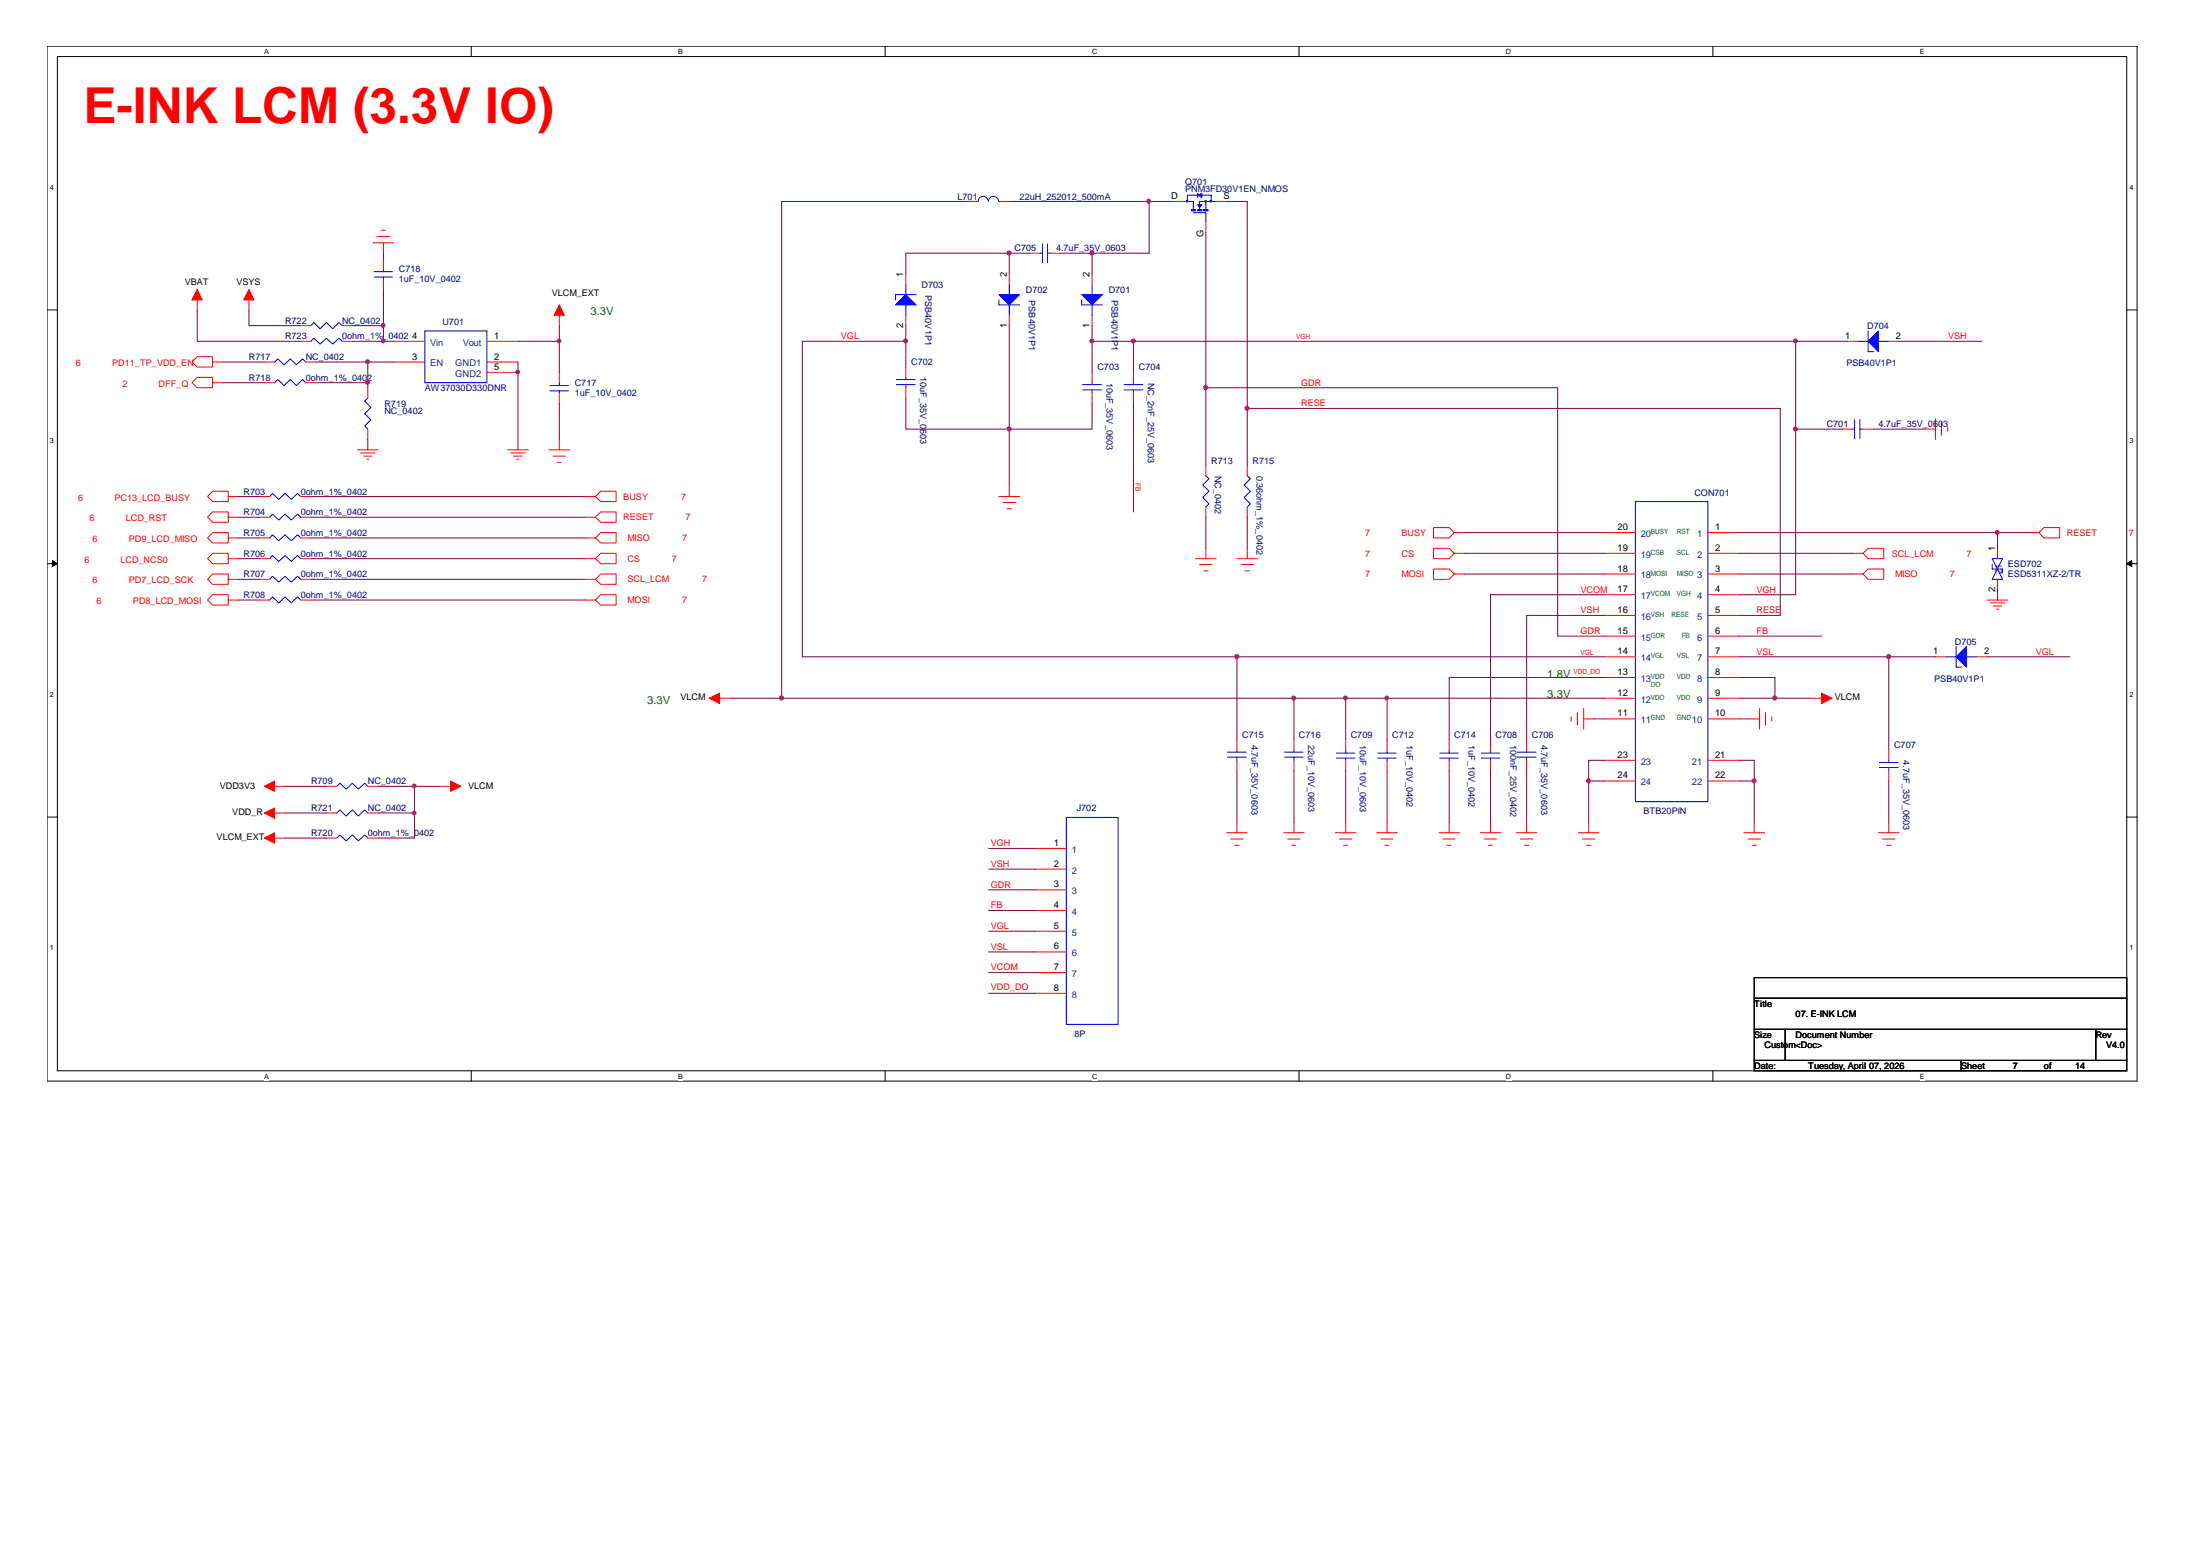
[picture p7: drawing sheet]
<svg xmlns="http://www.w3.org/2000/svg" width="297mm" height="210mm" viewBox="0 0 297 210" stroke-linecap="round" stroke-linejoin="round" font-family="sans-serif">
<path d="M6.3 6.2h282.2v139.7h-282.1zM7.7 7.6h279.4v136.9h-279.4z" fill="none" stroke="#000" stroke-width=".14"/>
<g fill="#fff">
<path d="M35.7 6.4h.6v1.1h-.6z"/>
<path d="M35.7 144.7h.6v1.1h-.6z"/>
</g>
<path d="M63.6 6.2v1.4M63.6 144.5v1.4" fill="none" stroke="#000" stroke-width=".14"/>
<g fill="#fff">
<path d="M91.6 6.4h.6v1.1h-.6z"/>
<path d="M91.6 144.7h.6v1.1h-.6z"/>
</g>
<path d="M119.5 6.2v1.4M119.5 144.5v1.4" fill="none" stroke="#000" stroke-width=".14"/>
<g fill="#fff">
<path d="M147.4 6.4h.8v1.1h-.8z"/>
<path d="M147.4 144.7h.8v1.1h-.8z"/>
</g>
<path d="M175.4 6.2v1.4M175.4 144.5v1.4" fill="none" stroke="#000" stroke-width=".14"/>
<g fill="#fff">
<path d="M203.3 6.4h.7v1.1h-.7z"/>
<path d="M203.3 144.7h.7v1.1h-.7z"/>
</g>
<path d="M231.3 6.2v1.4M231.3 144.5v1.4" fill="none" stroke="#000" stroke-width=".14"/>
<g fill="#fff">
<path d="M259.2 6.4h.6v1.1h-.6z"/>
<path d="M259.2 144.7h.6v1.1h-.6z"/>
<path d="M6.7 24.7h.6v1.1h-.6z"/>
<path d="M287.5 24.7h.6v1.1h-.6z"/>
<path d="M6.7 58.9h.6v1.1h-.6z"/>
<path d="M287.5 58.9h.6v1.1h-.6z"/>
</g>
<path d="M6.3 41.8h1.4M287.1 41.8h1.4" fill="none" stroke="#000" stroke-width=".14"/>
<g fill="#fff">
<path d="M6.7 93.2h.6v1.1h-.6z"/>
<path d="M287.5 93.2h.6v1.1h-.6z"/>
</g>
<path d="M6.3 76.1h1.4M287.1 76.1h1.4" fill="none" stroke="#000" stroke-width=".14"/>
<path d="M7.1 75.7l.6 .4-.6 .4zM287.1 76.1l.7-.4v.8z" fill="#000" stroke="#000" stroke-width=".14"/>
<g fill="#fff">
<path d="M6.7 127.4h.6v1.1h-.6z"/>
<path d="M287.5 127.4h.6v1.1h-.6z"/>
</g>
<path d="M6.3 110.3h1.4M287.1 110.3h1.4M236.9 132h50.2v2.8h-50.2zM236.9 134.8h50.2v4.2h-50.2zM236.9 139h4.1v4.1h-4.1zM241 139h42v4.1h-42zM283 139h4.1v4.1h-4.1zM236.9 143.1h27.9v1.4h-27.9zM264.8 143.1h22.3v1.4h-22.3z" fill="none" stroke="#000" stroke-width=".14"/>
<g fill="#f00" stroke="#f00" stroke-width=".14">
<path d="M95.8 94.2l1.4-.6v1.4z"/>
<path d="M35.7 106.1l1.4-.7v1.4z"/>
<path d="M60.8 105.4l1.4 .7-1.4 .7z"/>
<path d="M26.6 39.1l.7 1.4h-1.4z"/>
<path d="M75.5 41.2l.7 1.4h-1.4z"/>
<path d="M246 93.6l1.4 .6-1.4 .8z"/>
<path d="M35.7 109.7l1.4-.6v1.4z"/>
<path d="M35.7 113.1l1.4-.7v1.4z"/>
<path d="M33.6 39.1l.7 1.4h-1.4z"/>
</g>
<g fill="none" stroke="#f00" stroke-width=".14">
<path d="M26.6 39.1v2.8M33.6 39.1v2.8M50.4 32.8h2.8M50.9 31.9h1.7M51.5 31.1h.5M51.8 37.7v1.4M51.8 34.9v1.4M51.8 32.8v1.4M122.3 37v1.4M130.7 27.2h1.4M134.9 27.2h1.4M136.3 37v1.4"/>
<path d="M139.1 34.2h1.4M141.9 34.2h1.4M147.4 37v1.4M158.6 27.2h1.4M162.8 30v1.4M164.2 27.2h1.4M28.7 48.9v.6h-2.1l-.7-.6 .7-.8h2.1v.8h1.4M28.7 51.7v.6h-2.1l-.7-.6 .7-.8h2.1v.8h1.4M35.7 51.7h1.4M35.7 48.9h1.4M40.6 44h1.4M40.6 46.1h1.4"/>
<path d="M41.3 51.7h1.4M41.3 48.9h1.4M46.2 44h1.4M46.2 46.1h1.4M49.7 57.9v1.4M49.7 52.3v1.4M53.2 48.9h4.2M53.2 46.1h4.2M65.7 46.1h4.2M65.7 48.9h4.2M65.7 50.3h4.2M75.5 53.1v1.4"/>
<path d="M75.5 50.3v1.4M75.5 41.2v2.8M75.5 59.3v1.4M122.3 42.6v1.4M122.3 49.5v1.4M122.3 52.3v1.4M136.3 42.6v1.4M147.4 50.3v1.4M147.4 53.1v1.4M147.4 42.6v1.4M153 50.3v1.4M153 53.1v1.4"/>
<path d="M248.8 57.9h1.3M249.4 46.1h1.4M251.5 57.9h1.4M255 46.1h1.4M259.9 57.9h1.4M261.3 56.5v2.8M262.1 57.1v1.7M263 57.6v.6M30.8 69.8v.7h-2.1l-.7-.7 .7-.7h2.1v.7h1.4M30.8 67v.7h-2.1l-.7-.7 .7-.7h2.1v.7h1.4M30.8 78.2v.7h-2.1l-.7-.7 .7-.7h2.1v.7h1.4M30.8 75.4v.7h-2.1l-.7-.7 .7-.7h2.1v.7h1.4"/>
<path d="M30.8 72.6v.7h-2.1l-.7-.7 .7-.7h2.1v.7h1.4M35 78.2h1.4M35 69.8h1.4M35 75.4h1.4M35 67h1.4M35 72.6h1.4M40.6 78.2h1.4M40.6 69.8h1.4M40.6 75.4h1.4M40.6 67h1.4M40.6 72.6h1.4M48.3 60.7h2.8"/>
<path d="M48.7 61.1h1.9M49.1 61.6h1.1M49.5 62h.3M68.5 60.7h2.8M68.9 61.1h2M69.3 61.6h1.2M69.8 62h.3M74.1 60.7h2.8M74.7 61.6h1.6M75.2 62.4h.6M79 69.8h1.4l.7 .7h2.1v-1.4h-2.1l-.7 .7M79 75.4h1.4l.7 .7h2.1v-1.4h-2.1l-.7 .7"/>
<path d="M79 78.2h1.4l.7 .7h2.1v-1.4h-2.1l-.7 .7M79 67h1.4l.7 .7h2.1v-1.4h-2.1l-.7 .7M79 72.6h1.4l.7 .7h2.1v-1.4h-2.1l-.7 .7M134.9 67h2.8M135.4 67.8h1.7M136 68.7h.6M136.3 65.6v1.4M161.4 75.4h2.8M162 76.2h1.7M162.5 77.1h.6M162.8 62.8v1.4M162.8 68.4v1.4"/>
<path d="M162.8 74v1.4M167 75.4h2.8M167.6 76.2h1.6M168.1 77.1h.6M168.4 62.8v1.4M168.4 68.4v1.4M168.4 74v1.4M196.3 71.9l-.6-.7h-2.2v1.4h2.2l.6-.7h1.4M196.3 74.7l-.6-.7h-2.2v1.4h2.2l.6-.7h1.4M196.3 77.5l-.6-.7h-2.2v1.4h2.2l.6-.7h1.4M216.6 77.5h4.2M216.6 74.7h4.2"/>
<path d="M216.6 71.9h4.2M230.6 71.9h4.2M230.6 74.7h4.2M230.6 77.5h4.2M250.1 74.7h1.4l.7 .7h2.1v-1.4h-2.1l-.7 .7M250.1 77.5h1.4l.7 .7h2.1v-1.4h-2.1l-.7 .7M269.7 74v1.4M269.7 78.2v1.4M273.9 71.9h1.4l.7 .7h2.1v-1.4h-2.1l-.7 .7M30.8 81v.7h-2.1l-.7-.7 .7-.7h2.1v.7h1.4M35 81h1.4M40.6 81h1.4"/>
<path d="M79 81h1.4l.7 .7h2.1v-1.4h-2.1l-.7 .7M95.8 94.2h2.8M167 99.8v1.4M174.7 99.8v1.4M181.7 99.8v1.4M187.3 99.8v1.4M195.7 99.8v1.4M201.3 99.8v1.4M206.1 99.8v1.4M212.1 96.7v.6M213 96.2v1.7M213.8 95.6v2.8"/>
<path d="M213.8 97h1.4M216.6 97h4.2M216.6 94.2h4.2M216.6 91.5h4.2M216.6 88.7h4.2M216.6 85.9h4.2M216.6 83.1h4.2M216.6 80.3h4.2M230.6 80.3h4.2M230.6 83.1h4.2M230.6 85.9h4.2M230.6 88.7h4.2"/>
<path d="M230.6 91.5h4.2M230.6 94.2h4.2M230.6 97h4.2M236.2 97h1.4M237.6 95.6v2.8M238.4 96.2v1.7M239.2 96.7v.6M244.6 94.2h2.8M261.3 88.7h1.4M266.9 88.7h1.4M268.3 81h2.8M268.7 81.4h2"/>
<path d="M269.1 81.8h1.2M269.5 82.2h.3M35.7 106.1h2.8M35.7 109.7h2.8M35.7 113.1h2.8M44.1 113.1h1.4M44.1 106.1h1.4M44.1 109.7h1.4M49.7 113.1h1.4M49.7 106.1h1.4M49.7 109.7h1.4M59.4 106.1h2.8"/>
<path d="M139.8 114.5h4.2M139.8 117.3h4.2M165.6 112.4h2.8M166.2 113.3h1.7M166.7 114.1h.6M167 102.6v1.4M167 111v1.4M173.3 112.4h2.8M173.9 113.3h1.6M174.4 114.1h.6M174.7 102.6v1.4M174.7 111v1.4"/>
<path d="M180.3 112.4h2.8M180.8 113.3h1.7M181.4 114.1h.5M181.7 102.6v1.4M181.7 111v1.4M185.9 112.4h2.8M186.4 113.3h1.7M187 114.1h.5M187.3 102.6v1.4M187.3 111v1.4M194.3 112.4h2.8M194.8 113.3h1.7"/>
<path d="M195.4 114.1h.5M195.7 102.6v1.4M195.7 111v1.4M199.9 112.4h2.7M200.4 113.3h1.7M201 114.1h.5M201.3 102.6v1.4M201.3 111v1.4M204.7 112.4h2.8M205.3 113.3h1.7M205.8 114.1h.6M206.1 102.6v1.4"/>
<path d="M206.1 111v1.4M213.1 112.4h2.8M213.7 113.3h1.6M214.2 114.1h.6M214.5 111v1.4M216.6 102.6h4.2M216.6 105.4h4.2M230.6 102.6h4.2M230.6 105.4h4.2M235.5 112.4h2.8M236 113.3h1.7M236.6 114.1h.6"/>
<path d="M236.9 111v1.4M253.6 112.4h2.8M254.2 113.3h1.7M254.7 114.1h.6M255 101.2v1.4M255 104v1.4M255 111v1.4M139.8 120.1h4.2M139.8 122.9h4.2M139.8 125.7h4.2M139.8 128.5h4.2M139.8 131.3h4.2"/>
<path d="M139.8 134.1h4.2"/>
</g>
<g fill="none" stroke="#00f" stroke-width=".14">
<path d="M50.5 36.7h2.5M50.5 37.4h2.5M51.8 37.4v.3M51.8 36.3v.4M122.3 38.4v1.4M123.7 39.8h-2.8v.7M132.1 27.1a.68 .68 0 0 1 .7-.6 .68 .68 0 0 1 .6 .6M133.5 27.1a.68 .68 0 0 1 .7-.6 .68 .68 0 0 1 .6 .6M136.3 38.4v1.4M140.5 34.2h.3M140.8 32.9v2.5M141.4 34.2h.5"/>
<path d="M141.4 32.9v2.5M147.4 38.4v1.4M160 27.2h1.1v1.1M161.1 28.7h1.7v1.3M161.7 26.1v.5M161.7 26.3h-1.4v.9M162.3 26.3h1.2v.9M162.8 27.2v1.1M164.2 27.2h-2.2v1.1M37.1 51.7l.4-.5 .9 .8 .8-.8 .8 .8 .9-.8 .4 .5M37.1 48.9l.4-.5 .9 .8 .8-.8 .8 .8 .9-.8 .4 .5M42 44l.4-.5 .8 .9 .9-.9 .8 .9 .9-.9 .4 .5"/>
<path d="M42 46.1l.4-.5 .8 .9 .9-.9 .8 .9 .9-.9 .4 .5M49.7 53.7l-.5 .5 .9 .8-.9 .9 .9 .8-.9 .8 .5 .4M57.4 44.7h8.3v7h-8.3zM74.3 52h2.5M74.3 52.8h2.5M75.5 52.8v.3M75.5 51.7v.3M121 51.9h2.6M121 51.2h2.6M122.3 41.2v1.4M122.3 50.9v.3M122.3 51.9v.4"/>
<path d="M134.9 40.5v.7h2.8M136.3 41.2v1.4M146 40.5v.7h2.8M146.2 52.6h2.5M146.2 51.9h2.5M147.4 51.7v.2M147.4 52.6v.5M147.4 41.2v1.4M151.8 52.6h2.5M151.8 51.9h2.5M153 51.7v.2M153 52.6v.5"/>
<path d="M250.1 57.9h.3M250.4 56.7v2.5M250.8 46.1h1.4M251.1 57.9h.4M251.1 56.7v2.5M252.2 44.7v2.8h.7M253.6 46.1h1.4M36.4 78.2l.4-.4 .8 .8 .9-.8 .8 .8 .9-.8 .4 .4M36.4 69.8l.4-.4 .8 .8 .9-.8 .8 .8 .9-.8 .4 .4M36.4 75.4l.4-.4 .8 .8 .9-.8 .8 .8 .9-.8 .4 .4M36.4 67l.4-.4 .8 .8 .9-.8 .8 .8 .9-.8 .4 .4M36.4 72.6l.4-.4 .8 .8 .9-.8 .8 .8 .9-.8 .4 .4"/>
<path d="M162.8 64.2l.4 .4-.8 .9 .8 .8-.8 .9 .8 .8-.4 .4M168.4 64.2l.4 .4-.8 .9 .8 .8-.8 .9 .8 .8-.4 .4M220.8 67.7h9.8v40.5h-9.8zM269 75.4h1.4l-1.4 2.8h1.4zM269 76.2v.6h1.4v.6M36.4 81l.4-.4 .8 .8 .9-.8 .8 .8 .9-.8 .4 .4M262.7 88.7h1.4M264.1 87.3v2.8h.7M265.5 88.7h1.4M45.5 113.1l.4-.4 .8 .8 .9-.8 .8 .8 .8-.8 .5 .4M45.5 106.1l.4-.4 .8 .8 .9-.8 .8 .8 .8-.8 .5 .4M45.5 109.7l.4-.4 .8 .9 .9-.9 .8 .9 .8-.9 .5 .4"/>
<path d="M144 110.3h7v28h-7zM165.7 102.2h2.6M165.7 101.5h2.6M167 101.2v.3M167 102.2v.4M173.4 102.2h2.5M173.4 101.5h2.5M174.7 101.2v.3M174.7 102.2v.4M180.4 101.7h2.5M180.4 102.3h2.5M181.7 102.3v.3"/>
<path d="M181.7 101.2v.5M186 101.7h2.5M186 102.3h2.5M187.3 102.3v.3M187.3 101.2v.5M194.4 101.7h2.5M194.4 102.3h2.5M195.7 102.3v.3M195.7 101.2v.5M200 101.7h2.5M200 102.3h2.5M201.3 102.3v.3"/>
<path d="M201.3 101.2v.5M204.9 102.2h2.5M204.9 101.5h2.5M206.1 101.2v.3M206.1 102.2v.4M253.7 103.6h2.6M253.7 102.9h2.6M255 102.6v.3M255 103.6v.4"/>
</g>
<g fill="#00f" stroke="#00f" stroke-width=".14">
<path d="M162.5 28.3h.6v.2h-.6z" fill-rule="evenodd"/>
<path d="M161.7 28.3h.6v.2h-.6z" fill-rule="evenodd"/>
<path d="M160.9 28.3h.5v.2h-.5z" fill-rule="evenodd"/>
<path d="M162.7 27.1h.2v.1h-.2z" fill-rule="evenodd"/>
<path d="M163.4 27.1h.2l-.1 .2z" fill-rule="evenodd"/>
<path d="M160.2 27.1h.2l-.1 .2z" fill-rule="evenodd"/>
<path d="M161.7 26.3l.6-.2v.5z" fill-rule="evenodd"/>
<path d="M161.7 27.6h.6l-.3 .4z" fill-rule="evenodd"/>
<path d="M134.9 39.8h2.8l-1.4 1.4z" fill-rule="evenodd"/>
<path d="M265.5 87.3v2.8l-1.4-1.4z" fill-rule="evenodd"/>
<path d="M146 39.8h2.8l-1.4 1.4z" fill-rule="evenodd"/>
<path d="M252.2 46.1l1.4-1.4v2.8z" fill-rule="evenodd"/>
<path d="M122.3 39.8l1.4 1.4h-2.8z" fill-rule="evenodd"/>
</g>
<g fill="none" stroke="#800040" stroke-width=".14">
<path d="M51.8 39.1v4.9M51.8 34.2v.7M130.7 27.2h-25.2v67M136.3 27.2h18.9M136.3 34.2h-14v2.8M136.3 34.2v2.8M136.3 34.2h2.8M143.3 34.2h4.1M147.4 34.2v2.8M155.2 27.2v7h-7.8M155.2 27.2h3.4M162.8 31.4v20.9"/>
<path d="M165.6 27.2h2.8v27.9M26.6 41.9v4.2h14M30.1 51.7h5.6M30.1 48.9h5.6M33.6 41.9v2.1h7M42.7 48.9h7M42.7 51.7h7M47.6 46.1h4.2M47.6 44h4.2v2.1h1.4M49.7 48.9v2.8M49.7 51.7v.6M49.7 59.3v1.4"/>
<path d="M49.7 48.9h3.5M69.9 46.1h5.6M69.9 48.9v11.8M75.5 44v2.1M75.5 54.5v4.8M75.5 46.1v4.2M122.3 44v2.1M122.3 46.1h-14v42.6h58.7M122.3 46.1v3.4M122.3 53.7v4.2h14M136.3 57.9v7.7M136.3 44v13.9"/>
<path d="M147.4 46.1h5.6M147.4 44v2.1M147.4 54.5v3.4h-11.1M147.4 46.1v4.2M153 46.1h89.4M153 46.1v4.2M153 54.5v14.6M162.8 52.3h47.5v33.6h6.3M162.8 52.3v10.5M168.4 55.1h72v28h-5.6M168.4 55.1v7.7M242.4 46.1h7"/>
<path d="M242.4 46.1v11.8M242.4 57.9v22.4h-7.6M242.4 57.9h6.4M252.9 57.9h7M256.4 46.1h11.2M32.2 69.8h2.8M32.2 67h2.8M32.2 75.4h2.8M32.2 78.2h2.8M32.2 72.6h2.8M42 69.8h37M42 75.4h37"/>
<path d="M42 78.2h37M42 72.6h37M42 67h37M162.8 69.8v4.2M168.4 69.8v4.2M197.7 71.9h18.9M197.7 74.7h18.9M197.7 77.5h18.9M234.8 77.5h15.3M234.8 74.7h15.3M234.8 71.9h34.9M269.7 79.6v1.4"/>
<path d="M269.7 71.9v2.1M269.7 71.9h4.2M32.2 81h2.8M42 81h37M98.6 94.2h6.9M105.5 94.2h69.2M167 88.7h49.6M167 88.7v11.1M181.7 94.2v5.6M181.7 94.2h-7v5.6M181.7 94.2h5.6M187.3 94.2h29.3"/>
<path d="M187.3 94.2v5.6M215.2 97h1.4M216.6 80.3h-15.3v19.5M216.6 83.1h-10.5v16.7M216.6 91.5h-20.9v8.3M234.8 97h1.4M234.8 88.7h20.2M234.8 94.2h4.8M234.8 91.5h4.8v2.7M234.8 85.9h11.2M239.6 94.2h5M255 88.7v12.5"/>
<path d="M255 88.7h6.3M268.3 88.7h11.2M38.5 106.1h5.6M38.5 109.7h5.6M38.5 113.1h5.6M51.1 106.1h4.9M51.1 109.7h4.9M56 106.1h3.4M56 106.1v3.6M56 109.7v3.4h-4.9M133.5 114.5h6.3M133.5 117.3h6.3"/>
<path d="M167 104v7M174.7 104v7M181.7 104v7M187.3 104v7M195.7 104v7M201.3 104v7M206.1 104v7M214.5 105.4h2.1M214.5 105.4v5.6M216.6 102.6h-2.1v2.8M234.8 105.4h2.1v5.6M234.8 102.6h2.1v2.8"/>
<path d="M255 105.4v5.6M133.5 120.1h6.3M133.5 122.9h6.3M133.5 125.7h6.3M133.5 128.5h6.3M133.5 131.3h6.3M133.5 134.1h6.3"/>
</g>
<g fill="#f0f" stroke="#f0f" stroke-width=".14">
<circle cx="162.8" cy="52.3" r=".29"/>
<circle cx="168.4" cy="55.1" r=".29"/>
<circle cx="136.2" cy="34.2" r=".29"/>
<circle cx="155.1" cy="27.2" r=".27"/>
<circle cx="105.5" cy="94.2" r=".29"/>
<circle cx="174.7" cy="94.2" r=".27"/>
<circle cx="136.2" cy="57.9" r=".29"/>
<circle cx="122.3" cy="46" r=".27"/>
<circle cx="167" cy="88.6" r=".29"/>
<circle cx="153" cy="46" r=".27"/>
<circle cx="147.4" cy="46" r=".27"/>
<circle cx="147.4" cy="34.2" r=".29"/>
<circle cx="181.6" cy="94.2" r=".27"/>
<circle cx="187.2" cy="94.2" r=".27"/>
<circle cx="75.5" cy="46" r=".26"/>
<circle cx="69.9" cy="50.2" r=".26"/>
<circle cx="55.9" cy="106.1" r=".26"/>
<circle cx="239.6" cy="94.2" r=".29"/>
<circle cx="255" cy="88.6" r=".29"/>
<circle cx="269.6" cy="71.9" r=".27"/>
<circle cx="236.8" cy="105.4" r=".29"/>
<circle cx="214.5" cy="105.4" r=".29"/>
<circle cx="242.4" cy="57.9" r=".29"/>
<circle cx="242.4" cy="46" r=".27"/>
<circle cx="55.9" cy="109.7" r=".26"/>
<circle cx="49.6" cy="48.8" r=".27"/>
<circle cx="49.6" cy="51.6" r=".27"/>
<circle cx="51.7" cy="46" r=".26"/>
<circle cx="51.7" cy="43.9" r=".27"/>
</g>
<text font-size="6.7" fill="#f00" x="11.3" y="16.6">E-INK LCM (3.3V IO)</text>
<g font-size="1.5" fill="#008000">
<text x="79.7" y="42.6">3.3V</text>
<text x="87.4" y="95">3.3V</text>
<text x="208.9" y="91.5">1.8V</text>
<text x="208.9" y="94.2">3.3V</text>
</g>
<g font-size="1.3">
<text x="158.1" y="26.9">D</text>
<text x="165.2" y="26.9">S</text>
<text x="162.5" y="31.9" transform="rotate(-90 162.5 31.9)">G</text>
<text x="122" y="37.4" transform="rotate(-90 122 37.4)">1</text>
<text x="135.9" y="37.4" transform="rotate(-90 135.9 37.4)">2</text>
<text x="147.1" y="37.4" transform="rotate(-90 147.1 37.4)">2</text>
<text x="55.7" y="45.7">4</text>
<text x="66.7" y="45.7">1</text>
<text x="122" y="44.2" transform="rotate(-90 122 44.2)">2</text>
<text x="135.9" y="44.2" transform="rotate(-90 135.9 44.2)">1</text>
<text x="147.1" y="44.2" transform="rotate(-90 147.1 44.2)">1</text>
<text x="249.1" y="45.7">1</text>
<text x="256" y="45.7">2</text>
<text x="55.7" y="48.5">3</text>
<text x="66.7" y="48.5">2</text>
<text x="66.7" y="49.9">5</text>
<text x="218.4" y="71.6">20</text>
<text x="231.6" y="71.6">1</text>
<text x="218.4" y="77.1">18</text>
<text x="218.4" y="74.4">19</text>
<text x="231.6" y="74.4">2</text>
<text x="231.6" y="77.1">3</text>
<text x="269.4" y="74.4" transform="rotate(-90 269.4 74.4)">1</text>
<text x="218.4" y="82.7">16</text>
<text x="218.4" y="79.9">17</text>
<text x="231.6" y="79.9">4</text>
<text x="231.6" y="82.7">5</text>
<text x="269.4" y="79.9" transform="rotate(-90 269.4 79.9)">2</text>
<text x="218.4" y="88.3">14</text>
<text x="218.4" y="85.5">15</text>
<text x="231.6" y="85.5">6</text>
<text x="231.6" y="88.3">7</text>
<text x="261" y="88.3">1</text>
<text x="267.9" y="88.3">2</text>
<text x="218.4" y="93.9">12</text>
<text x="218.4" y="91.1">13</text>
<text x="231.6" y="91.1">8</text>
<text x="231.6" y="93.9">9</text>
<text x="218.4" y="96.7">11</text>
<text x="231.6" y="96.7">10</text>
<text x="218.4" y="102.3">23</text>
<text x="218.4" y="105.1">24</text>
<text x="231.6" y="102.3">21</text>
<text x="231.6" y="105.1">22</text>
<text x="142.3" y="114.2">1</text>
<text x="142.3" y="117">2</text>
<text x="142.3" y="119.8">3</text>
<text x="142.3" y="122.6">4</text>
<text x="142.3" y="125.4">5</text>
<text x="142.3" y="128.2">6</text>
<text x="142.3" y="131">7</text>
<text x="142.3" y="133.7">8</text>
</g>
<g font-size="1.3" fill="#004080">
<text x="58.1" y="46.7">Vin</text>
<text x="62.5" y="46.7">Vout</text>
<text x="58.1" y="49.5">EN</text>
<text x="61.5" y="49.5">GND1</text>
<text x="61.5" y="50.9">GND2</text>
<text x="221.5" y="75.3">19</text>
<text x="221.5" y="72.5">20</text>
<text x="229.2" y="72.5">1</text>
<text x="229.2" y="75.3">2</text>
<text x="270.3" y="77.5" transform="rotate(-90 270.3 77.5)">21</text>
<text x="221.5" y="83.7">16</text>
<text x="221.5" y="80.9">17</text>
<text x="221.5" y="78.1">18</text>
<text x="229.2" y="78.1">3</text>
<text x="229.2" y="80.9">4</text>
<text x="229.2" y="83.7">5</text>
<text x="221.5" y="89.3">14</text>
<text x="221.5" y="86.5">15</text>
<text x="229.2" y="86.5">6</text>
<text x="229.2" y="89.3">7</text>
<text x="221.5" y="94.8">12</text>
<text x="221.5" y="92">13</text>
<text x="229.2" y="92">8</text>
<text x="229.2" y="94.8">9</text>
<text x="221.5" y="97.6">11</text>
<text x="228.4" y="97.6">10</text>
<text x="221.5" y="103.2">23</text>
<text x="221.5" y="106">24</text>
<text x="228.4" y="103.2">21</text>
<text x="228.4" y="106">22</text>
<text x="144.7" y="115.1">1</text>
<text x="144.7" y="117.9">2</text>
<text x="144.7" y="120.7">3</text>
<text x="144.7" y="123.5">4</text>
<text x="144.7" y="126.3">5</text>
<text x="144.7" y="129.1">6</text>
<text x="144.7" y="131.9">7</text>
<text x="144.7" y="134.7">8</text>
</g>
<g font-size="1.2" fill="#000080">
<text x="129.3" y="26.9">L701</text>
<text x="137.7" y="26.9">22uH_252012_500mA</text>
<text x="160" y="25">Q701</text>
<text x="160" y="26">PNM3FD30V1EN_NMOS</text>
<text x="137" y="33.9">C705</text>
<text x="142.6" y="33.9">4.7uF_35V_0603</text>
<text x="53.8" y="36.7">C718</text>
<text x="53.8" y="38.1">1uF_10V_0402</text>
<text x="124.4" y="38.8">D703</text>
<text x="124.9" y="39.8" transform="rotate(90 124.9 39.8)">PSB40V1P1</text>
<text x="138.5" y="39.5">D702</text>
<text x="138.9" y="40.5" transform="rotate(90 138.9 40.5)">PSB40V1P1</text>
<text x="149.7" y="39.5">D701</text>
<text x="150.1" y="40.5" transform="rotate(90 150.1 40.5)">PSB40V1P1</text>
<text x="38.5" y="43.7">R722</text>
<text x="38.5" y="45.8">R723</text>
<text x="46.2" y="43.7">NC_0402</text>
<text x="46.2" y="45.8">0ohm_1%_0402</text>
<text x="59.7" y="43.8">U701</text>
<text x="252.1" y="44.4">D704</text>
<text x="33.6" y="51.4">R718</text>
<text x="33.6" y="48.6">R717</text>
<text x="41.3" y="51.4">0ohm_1%_0402</text>
<text x="41.3" y="48.6">NC_0402</text>
<text x="57.4" y="52.8">AW37030D330DNR</text>
<text x="77.6" y="52.1">C717</text>
<text x="77.6" y="53.5">1uF_10V_0402</text>
<text x="123" y="49.3">C702</text>
<text x="124.2" y="50.9" transform="rotate(90 124.2 50.9)">10uF_35V_0603</text>
<text x="148.2" y="50">C703</text>
<text x="149.4" y="51.7" transform="rotate(90 149.4 51.7)">10uF_35V_0603</text>
<text x="153.8" y="50">C704</text>
<text x="155" y="51.7" transform="rotate(90 155 51.7)">NC_2nF_25V_0603</text>
<text x="249.3" y="49.4">PSB40V1P1</text>
<text x="51.9" y="54.9">R719</text>
<text x="51.9" y="55.9">NC_0402</text>
<text x="246.6" y="57.7">C701</text>
<text x="253.6" y="57.7">4.7uF_35V_0603</text>
<text x="163.5" y="62.6">R713</text>
<text x="164" y="64.2" transform="rotate(90 164 64.2)">NC_0402</text>
<text x="169.1" y="62.6">R715</text>
<text x="169.6" y="64.2" transform="rotate(90 169.6 64.2)">0.36ohm_1%_0402</text>
<text x="32.9" y="69.6">R704</text>
<text x="32.9" y="66.8">R703</text>
<text x="40.6" y="69.6">0ohm_1%_0402</text>
<text x="40.6" y="66.8">0ohm_1%_0402</text>
<text x="228.8" y="66.9">CON701</text>
<text x="32.9" y="77.9">R707</text>
<text x="32.9" y="75.2">R706</text>
<text x="32.9" y="72.4">R705</text>
<text x="40.6" y="77.9">0ohm_1%_0402</text>
<text x="40.6" y="75.2">0ohm_1%_0402</text>
<text x="40.6" y="72.4">0ohm_1%_0402</text>
<text x="271.1" y="76.6">ESD702</text>
<text x="271.1" y="77.9">ESD5311XZ-2/TR</text>
<text x="32.9" y="80.7">R708</text>
<text x="40.6" y="80.7">0ohm_1%_0402</text>
<text x="263.9" y="87">D705</text>
<text x="261.2" y="92">PSB40V1P1</text>
<text x="167.7" y="99.6">C715</text>
<text x="169" y="100.6" transform="rotate(90 169 100.6)">4.7uF_35V_0603</text>
<text x="175.4" y="99.6">C716</text>
<text x="176.6" y="100.6" transform="rotate(90 176.6 100.6)">22uF_10V_0603</text>
<text x="182.4" y="99.6">C709</text>
<text x="183.6" y="100.6" transform="rotate(90 183.6 100.6)">10uF_10V_0603</text>
<text x="188" y="99.6">C712</text>
<text x="189.9" y="100.6" transform="rotate(90 189.9 100.6)">1uF_10V_0402</text>
<text x="196.3" y="99.6">C714</text>
<text x="198.3" y="100.6" transform="rotate(90 198.3 100.6)">1uF_10V_0402</text>
<text x="201.9" y="99.6">C708</text>
<text x="203.9" y="100.6" transform="rotate(90 203.9 100.6)">100nF_25V_0402</text>
<text x="206.8" y="99.6">C706</text>
<text x="208.1" y="100.6" transform="rotate(90 208.1 100.6)">4.7uF_35V_0603</text>
<text x="255.7" y="101">C707</text>
<text x="42" y="105.9">R709</text>
<text x="49.7" y="105.9">NC_0402</text>
<text x="257" y="102.6" transform="rotate(90 257 102.6)">4.7uF_35V_0603</text>
<text x="42" y="112.9">R720</text>
<text x="42" y="109.5">R721</text>
<text x="49.7" y="112.9">0ohm_1%_0402</text>
<text x="49.7" y="109.5">NC_0402</text>
<text x="145.4" y="109.5">J702</text>
<text x="221.9" y="109.9">BTB20PIN</text>
<text x="145.1" y="140">8P</text>
</g>
<g font-size="1.2">
<text x="24.9" y="38.5">VBAT</text>
<text x="31.9" y="38.5">VSYS</text>
<text x="74.5" y="39.9">VLCM_EXT</text>
<text x="91.9" y="94.5">VLCM</text>
<text x="247.7" y="94.5">VLCM</text>
<text x="29.7" y="106.4">VDD3V3</text>
<text x="63.2" y="106.4">VLCM</text>
<text x="29.3" y="113.4">VLCM_EXT</text>
<text x="31.4" y="110.1">VDD_R</text>
<text x="236.9" y="135.9">Title</text>
<text x="242.4" y="137.3">07. E-INK LCM</text>
<text x="236.9" y="140.1">Size</text>
<text x="238.3" y="141.5">Custom&lt;Doc&gt;</text>
<text x="242.4" y="140.1">Document Number</text>
<text x="283" y="140.1">Rev</text>
<text x="284.4" y="141.5">V4.0</text>
<text x="236.9" y="144.3">Date:</text>
<text x="244.1" y="144.3">Tuesday, April 07, 2026</text>
<text x="264.8" y="144.3">Sheet</text>
<text x="271.8" y="144.3">7</text>
<text x="276" y="144.3">of</text>
<text x="280.2" y="144.3">14</text>
</g>
<g font-size="1.2" fill="#f00">
<text x="113.5" y="45.8">VGL</text>
<text x="263" y="45.8">VSH</text>
<text x="10.2" y="49.4">6</text>
<text x="15.2" y="49.4">PD11_TP_VDD_EN</text>
<text x="16.6" y="52.2">2</text>
<text x="21.4" y="52.2">DFF_Q</text>
<text x="175.7" y="52">GDR</text>
<text x="175.7" y="54.8">RESE</text>
<text x="10.5" y="67.6">6</text>
<text x="12.1" y="70.4">6</text>
<text x="15.5" y="67.6">PC13_LCD_BUSY</text>
<text x="17" y="70.4">LCD_RST</text>
<text x="84.2" y="70.2">RESET</text>
<text x="84.2" y="67.5">BUSY</text>
<text x="92" y="67.5">7</text>
<text x="92.5" y="70.2">7</text>
<text x="11.4" y="76">6</text>
<text x="12.5" y="73.2">6</text>
<text x="16.3" y="76">LCD_NCS0</text>
<text x="17.4" y="73.2">PD9_LCD_MISO</text>
<text x="84.7" y="75.8">CS</text>
<text x="84.7" y="73">MISO</text>
<text x="90.7" y="75.8">7</text>
<text x="92.1" y="73">7</text>
<text x="184.3" y="72.4">7</text>
<text x="184.3" y="75.2">7</text>
<text x="184.3" y="77.9">7</text>
<text x="189.2" y="72.4">BUSY</text>
<text x="189.2" y="75.2">CS</text>
<text x="189.2" y="77.9">MOSI</text>
<text x="255.4" y="75.2">SCL_LCM</text>
<text x="255.9" y="77.9">MISO</text>
<text x="263.3" y="77.9">7</text>
<text x="265.5" y="75.2">7</text>
<text x="279.1" y="72.4">RESET</text>
<text x="287.4" y="72.4">7</text>
<text x="12.5" y="78.8">6</text>
<text x="13" y="81.5">6</text>
<text x="17.4" y="78.8">PD7_LCD_SCK</text>
<text x="17.9" y="81.5">PD8_LCD_MOSI</text>
<text x="84.7" y="78.6">SCL_LCM</text>
<text x="84.7" y="81.4">MOSI</text>
<text x="92.1" y="81.4">7</text>
<text x="94.8" y="78.6">7</text>
<text x="213.4" y="80">VCOM</text>
<text x="213.4" y="82.8">VSH</text>
<text x="237.2" y="82.8">RESE</text>
<text x="237.2" y="80">VGH</text>
<text x="213.4" y="85.6">GDR</text>
<text x="237.2" y="88.4">VSL</text>
<text x="237.2" y="85.6">FB</text>
<text x="274.9" y="88.4">VGL</text>
<text x="133.8" y="114.2">VGH</text>
<text x="133.8" y="117">VSH</text>
<text x="133.8" y="119.8">GDR</text>
<text x="133.8" y="122.6">FB</text>
<text x="133.8" y="125.4">VGL</text>
<text x="133.8" y="128.2">VSL</text>
<text x="133.8" y="131">VCOM</text>
<text x="133.8" y="133.6">VDD_DO</text>
</g>
<g font-size="1">
<text x="35.7" y="7.3">A</text>
<text x="91.6" y="7.3">B</text>
<text x="147.4" y="7.3">C</text>
<text x="203.3" y="7.3">D</text>
<text x="259.2" y="7.3">E</text>
<text x="6.7" y="25.6">4</text>
<text x="287.5" y="25.6">4</text>
<text x="6.7" y="59.8">3</text>
<text x="287.5" y="59.8">3</text>
<text x="6.7" y="94.1">2</text>
<text x="287.5" y="94.1">2</text>
<text x="6.7" y="128.3">1</text>
<text x="287.5" y="128.3">1</text>
<text x="35.7" y="145.6">A</text>
<text x="91.6" y="145.6">B</text>
<text x="147.4" y="145.6">C</text>
<text x="203.3" y="145.6">D</text>
<text x="259.2" y="145.6">E</text>
</g>
<g font-size="1" fill="#f00">
<text x="175" y="45.8">VGH</text>
<text x="153.3" y="65.2" transform="rotate(90 153.3 65.2)">FB</text>
<text x="213.4" y="88.4">VGL</text>
<text x="212.4" y="90.9">VDD_DO</text>
</g>
<g font-size="1" fill="#008000">
<text x="222.9" y="72.1">BUSY</text>
<text x="222.9" y="74.9">CSB</text>
<text x="222.9" y="77.7">MOSI</text>
<text x="226.4" y="72.1">RST</text>
<text x="226.4" y="74.9">SCL</text>
<text x="226.4" y="77.7">MISO</text>
<text x="222.9" y="80.5">VCOM</text>
<text x="222.9" y="83.3">VSH</text>
<text x="225.7" y="83.3">RESE</text>
<text x="226.4" y="80.5">VGH</text>
<text x="222.9" y="86.1">GDR</text>
<text x="222.9" y="88.9">VGL</text>
<text x="226.4" y="88.9">VSL</text>
<text x="227.1" y="86.1">FB</text>
<text x="222.9" y="91.7">VDD</text>
<text x="222.9" y="92.7">DO</text>
<text x="222.9" y="94.5">VDD</text>
<text x="226.4" y="94.5">VDD</text>
<text x="226.4" y="91.7">VDD</text>
<text x="222.9" y="97.3">GND</text>
<text x="226.4" y="97.3">GND</text>
</g>
</svg>
